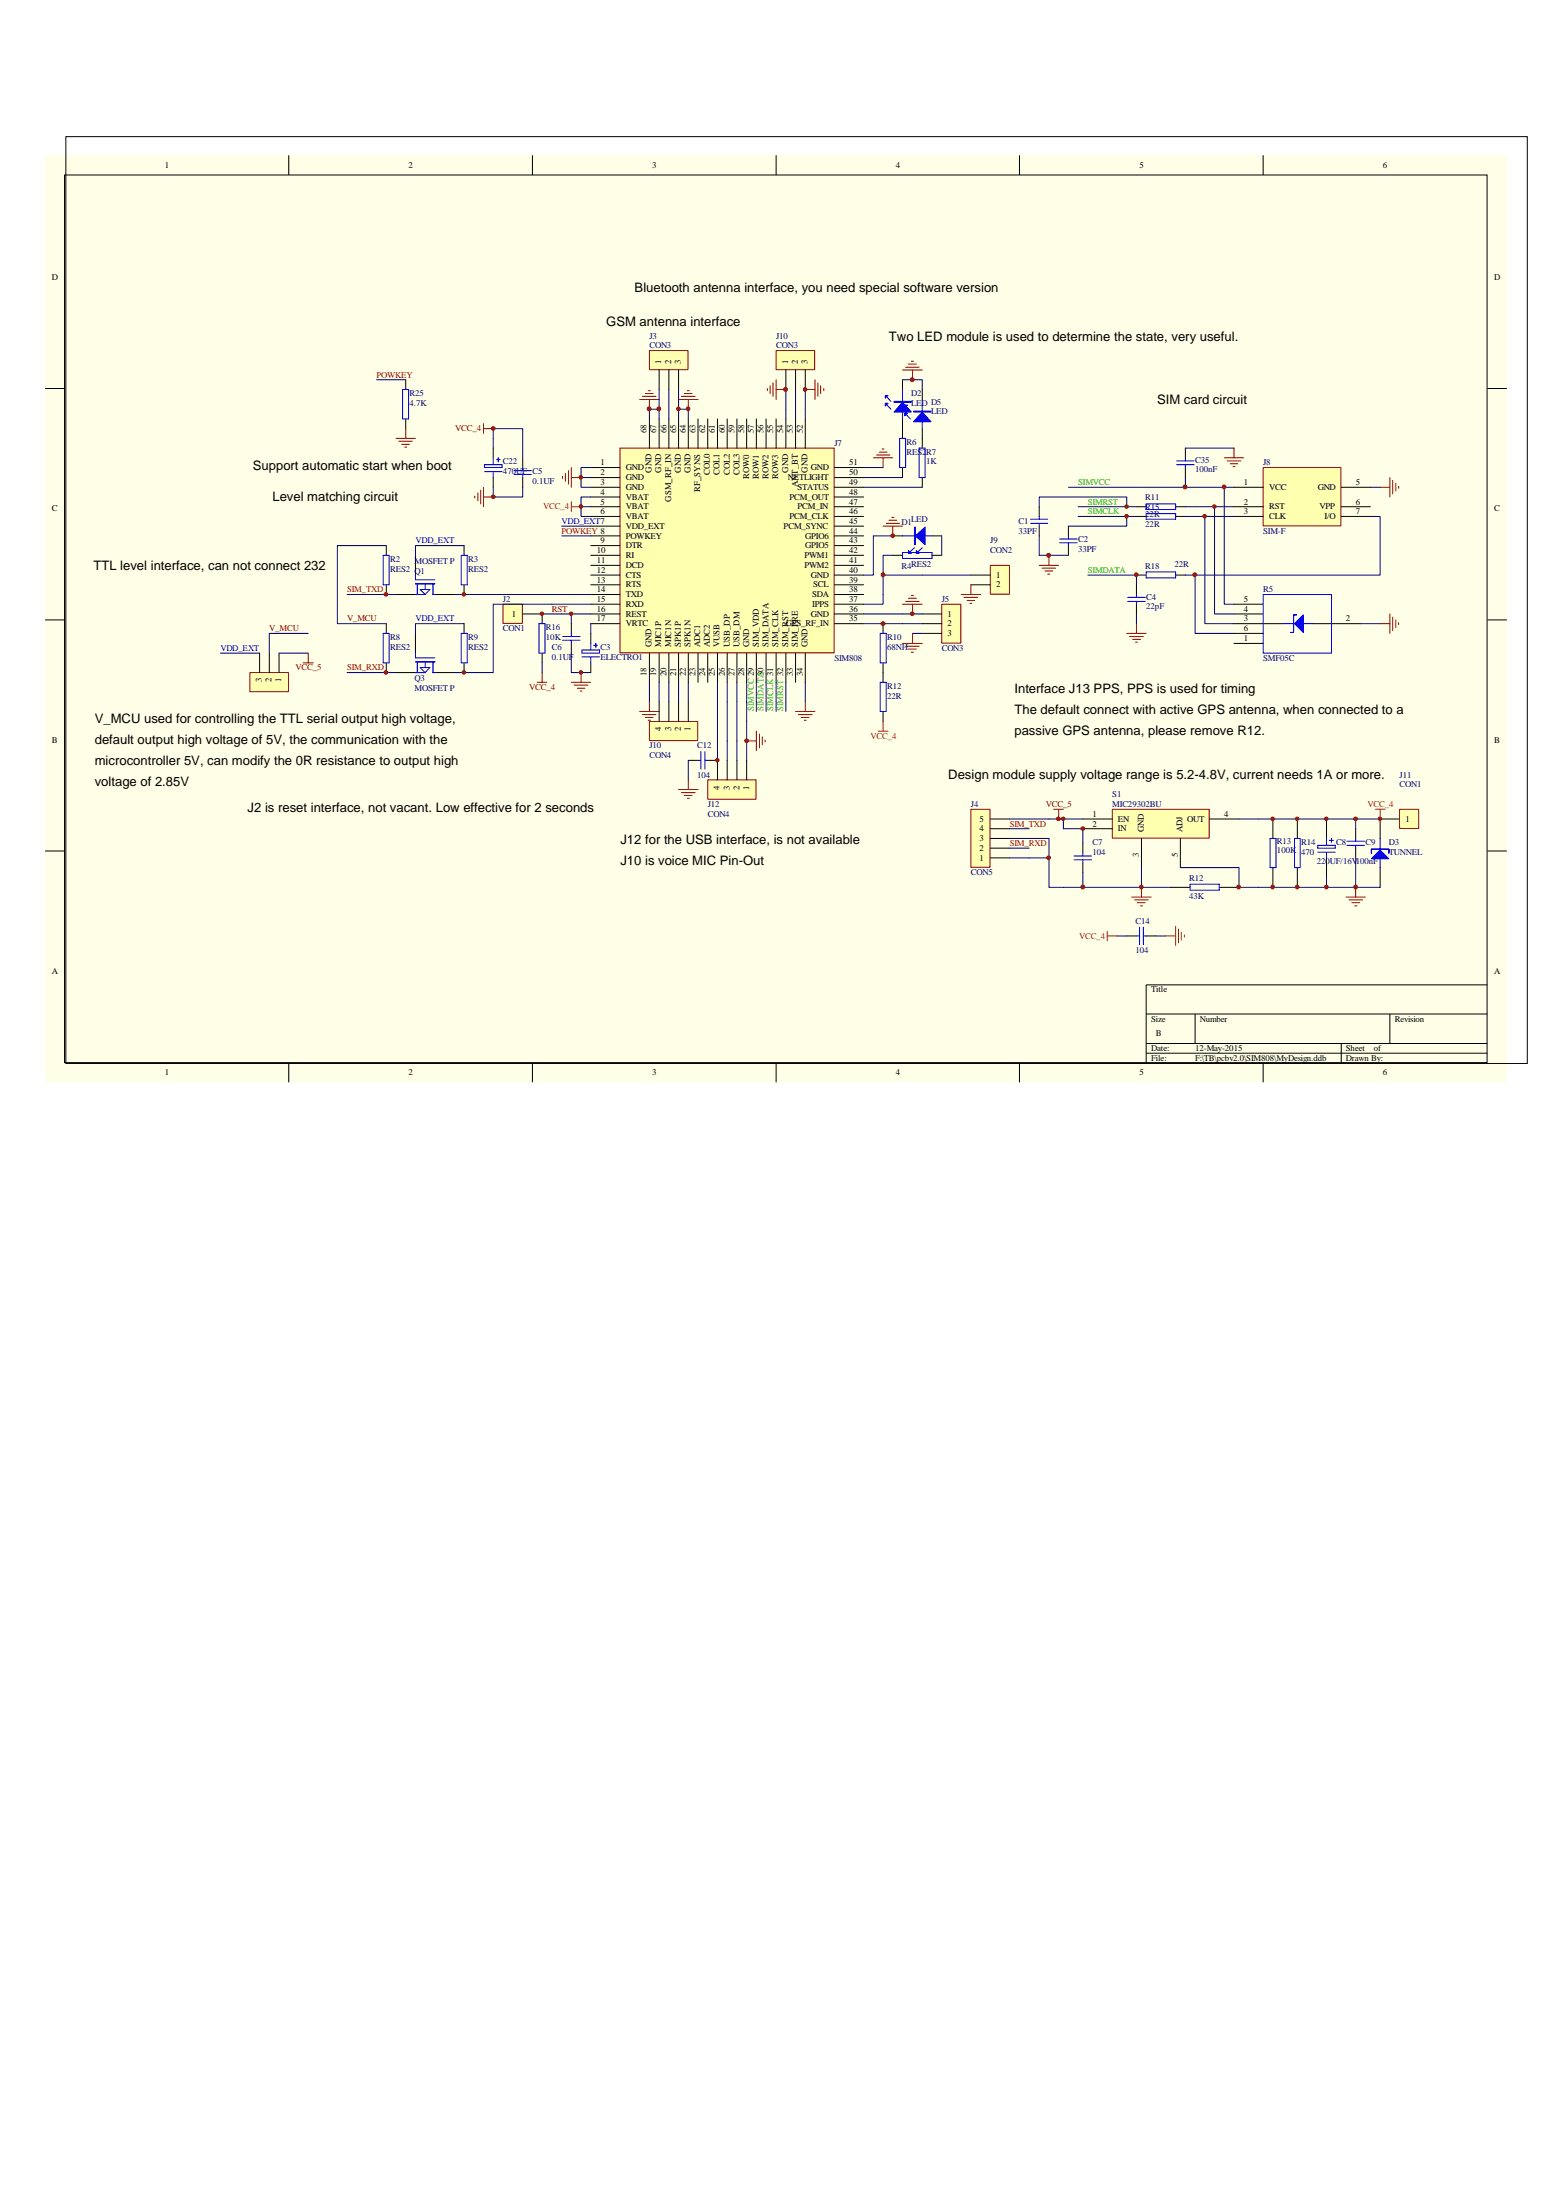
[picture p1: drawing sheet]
<svg xmlns="http://www.w3.org/2000/svg" width="210mm" height="297mm" viewBox="0 0 210 297" stroke-linecap="round" stroke-linejoin="round" font-family="sans-serif">
<path d="M6.1 21h197.3v125.1h-197.3z" fill="#ffffe8"/>
<g fill="none" stroke="#000" stroke-width=".13">
<path d="M8.9 18.4h197.3v125.2h-197.3zM8.7 23.6h192v119.9h-192zM39 21v2.6M71.9 21v2.6M104.8 21v2.6M137.6 21v2.6M170.5 21v2.6M6.1 52.5h2.6M200.8 52.5h2.6M6.1 83.7h2.6M200.8 83.7h2.6M6.1 114.9h2.6"/>
<path d="M200.8 114.9h2.6M154.7 136.9h46.1M161.3 136.9v4M187.6 136.9v4M200.8 133h-46.1v10.5M39 143.5v2.6M71.9 143.5v2.6M104.8 143.5v2.6M137.6 143.5v2.6M154.7 140.9h46.1M154.7 142.2h46.1M170.5 143.5v2.6"/>
<path d="M181 140.9v2.6"/>
</g>
<path d="M83.7 60.5h28.9v27.6h-28.9z" fill="#ffffb0"/>
<g fill="none" stroke="#800000" stroke-width=".13">
<path d="M53.5 59.2h2.6M53.8 59.6h1.9M54.2 60h1.1M54.8 57.9v1.3M65.3 57.2v1.3M65.3 57.9h1.3M121.8 50h2.7M122.2 49.6h1.9M122.6 49.2h1.1M123 48.8h.3M123.2 50v1.3M54.6 60.4h.3"/>
<path d="M64.1 67v.2M64.5 66.6v1M64.9 66.2v1.8M65.3 65.8v2.6M65.3 67.1h1.3M83.7 60.5h28.9v27.6h-28.9zM165.3 61.8h2.6M165.6 62.2h1.9M166.1 62.6h1M166.4 63h.3M166.6 60.5v1.3M186.3 65.8h1.3"/>
<path d="M187.6 64.5v2.6M188 64.9v1.8M188.4 65.2v1.1M188.8 65.7v.2M72.5 92.1h1.3M73.2 90.8v1.3M77.1 92.1h2.6M77.5 92.5h1.9M77.9 92.9h1M78.3 93.3h.3M78.4 90.8v1.3M121.8 86.9h2.7"/>
<path d="M121.8 81.6h2.7M122.2 87.3h1.9M122.2 81.2h1.9M122.6 87.6h1.1M122.6 80.8h1.1M123 88.1h.3M123 80.4h.3M123.2 81.6v1.3M123.2 85.5v1.4M152.1 85.5h2.6M152.5 85.9h1.8M152.9 86.3h1.1"/>
<path d="M153.3 86.7h.2M153.4 84.2v1.3M186.3 84.2h1.3M187.6 82.9v2.6M188 83.3v1.8M188.4 83.7v1.1M188.8 84.1v.2"/>
</g>
<g fill="none" stroke="#000" stroke-width=".13">
<path d="M54.8 51.3v1.3M54.8 56.6v1.3M87.7 56.6v3.9M89 56.6v3.9M90.3 56.6v3.9M91.6 56.6v3.9M92.9 56.6v3.9M94.2 56.6v3.9M95.5 56.6v3.9M96.8 56.6v3.9M98.2 56.6v3.9M99.5 56.6v3.9"/>
<path d="M100.8 56.6v3.9M102.1 56.6v3.9M103.4 56.6v3.9M104.8 56.6v3.9M106.1 56.6v3.9M107.4 56.6v3.9M108.7 56.6v3.9M124.5 52.6v1.3M124.5 57.9v2.6M66.6 60.5v1.3M66.6 64.5v1.3M70.6 61.8v1.3"/>
<path d="M70.6 64.5v1.3M79.7 63.1h4M79.7 64.5h4M79.7 65.8h4M79.7 67.1h4M79.7 68.4h4M79.7 69.7h4M79.7 71h4M79.7 72.4h4M79.7 73.7h4M79.7 75h4M79.7 76.3h4"/>
<path d="M79.7 77.6h4M79.7 79h4M112.6 63.1h4M112.6 64.5h4M112.6 65.8h4M112.6 67.1h4M112.6 68.4h4M112.6 69.7h4M112.6 71h4M112.6 72.4h4M112.6 73.7h4M112.6 75h4"/>
<path d="M112.6 76.3h4M112.6 77.6h4M112.6 79h4M124.5 64.5v1.3M153.4 68.4h1.3M153.4 69.7h1.3M153.4 77.6h1.3M153.4 79v1.3M158.7 68.4h1.3M158.7 69.7h1.3M158.7 77.6h1.3M160 60.5v1.3"/>
<path d="M160 63.1v1.4M73.2 82.9v1.3M73.2 88.2v1.3M77.1 84.2v1.3M77.1 86.9v1.3M79.7 80.3h4M79.7 81.6h4M79.7 82.9h4M79.7 84.2h4M87.7 88.2v3.9M89 88.2v3.9M90.3 88.2v3.9"/>
<path d="M91.6 88.2v3.9M92.9 88.2v3.9M94.2 88.2v3.9M95.5 88.2v3.9M96.8 88.2v3.9M98.2 88.2v3.9M99.5 88.2v3.9M100.8 88.2v3.9M102.1 88.2v3.9M103.4 88.2v3.9M104.8 88.2v3.9M106.1 88.2v3.9"/>
<path d="M107.4 88.2v3.9M108.7 88.2v3.9M112.6 80.3h4M112.6 81.6h4M112.6 82.9h4M112.6 84.2h4M153.4 81.6v1.3M166.6 81.6h3.9M166.6 82.9h3.9M166.6 84.2h6.5M166.6 86.9h3.9M166.6 85.5h3.9"/>
<path d="M177.1 84.2h6.6"/>
</g>
<g fill="none" stroke="#00f" stroke-width=".13">
<path d="M54.3 52.6h.8v4h-.8zM122.4 55l.5 .5M122.4 56l.5 .6M124.5 53.9v4M65.4 62.7h2.4v.4h-2.4zM65.4 63.7h2.4M66.6 61.8v.9M66.6 63.7v.8M67 62.1h.5M67.3 61.8v.6M69.4 64.1h2.3M69.4 63.5h2.3"/>
<path d="M70.6 63.1v.4M70.6 64.1v.4M124.1 60.5h.8v4h-.8zM154.7 68h4v.8h-4zM154.7 69.3h4v.8h-4zM154.7 77.2h4v.8h-4zM158.8 62.7h2.4M158.8 62.2h2.4M160 61.8v.4M160 62.7v.4M72.8 84.2h.8v4h-.8zM75.9 85.9h2.4"/>
<path d="M75.9 86.5h2.4M77.1 85.5v.4M77.1 86.5v.4M152.2 80.7h2.4M152.2 81.2h2.4M153.4 80.3v.4M153.4 81.2v.4M170.5 80.3h9.2v7.9h-9.2zM173.1 84.2h4"/>
</g>
<g fill="#00f" stroke="#00f" stroke-width=".13">
<path d="M124.5 55.6l1.2 1.3h-2.4z" fill-rule="evenodd"/>
<path d="M123.3 55.5h2.4v.1h-2.4z" fill-rule="evenodd"/>
<path d="M122.1 54.7h.4l-.4 .4z" fill-rule="evenodd"/>
<path d="M122.1 55.8h.4l-.4 .3z" fill-rule="evenodd"/>
<path d="M174.6 83h.4h-.4v2.4h-.4h.4z" fill-rule="evenodd"/>
<path d="M175.9 83v2.4l-1.2-1.2z" fill-rule="evenodd"/>
</g>
<g fill="none" stroke="#000080" stroke-width=".13">
<path d="M50.8 51.3h4M66.6 59.2v-1.3h4v3.9M70.6 65.8v1.3h-4M144.2 65.8h22.4M145.5 69.7h6.6M145.5 68.4h6.6M146.8 77.6h6.6v1.4M160 69.7h6.6M160 68.4h6.6M160 64.5v1.3M160 60.5h6.6M185 65.8h1.3"/>
<path d="M73.2 82.9h2.6M73.2 89.5v1.3M74.5 80.3h5.2M74.5 81.6h5.2M121.8 84.2h2.7M153.4 82.9v1.3M183.7 84.2h2.6"/>
</g>
<path d="M170.6 63.2h10.4v7.8h-10.4z" fill="#ffffb0"/>
<path d="M170.5 63.1h10.5v7.9h-10.5z" fill="none" stroke="#800000" stroke-width=".13"/>
<path d="M166.6 65.8h3.9M166.6 68.4h3.9M166.6 69.7h3.9M181 65.8h4M181 68.4h4M181 69.7h4" fill="none" stroke="#000" stroke-width=".13"/>
<path d="M161.3 77.6v7.9h5.3M162.6 69.7v14.5h4M163.9 68.4v14.5h2.7M165.3 65.8v15.8h1.3M185 69.7h1.3v7.9h-26.3" fill="none" stroke="#000080" stroke-width=".13"/>
<path d="M127.2 81.6h2.5v5.2h-2.5z" fill="#ffffb0"/>
<path d="M127.1 81.6h2.6v5.2h-2.6z" fill="none" stroke="#800000" stroke-width=".13"/>
<path d="M124.5 82.9h2.6M124.5 84.2h2.6M124.5 85.5h2.6" fill="none" stroke="#000" stroke-width=".13"/>
<path d="M67.9 81.6h2.6v2.6h-2.6z" fill="#ffffb0"/>
<g fill="none" stroke="#800000" stroke-width=".13">
<path d="M86.3 53.9h2.7M86.7 53.5h1.9M87.1 53.1h1.1M87.5 52.8h.3M87.7 53.9v1.4M91.6 53.9h2.6M92 53.5h1.8M92.4 53.1h1M92.8 52.8h.2M92.9 53.9v1.4M103.6 52.5v.3M104 52.1v1"/>
<path d="M104.3 51.7v1.8M104.8 51.3v2.6M104.8 52.6h1.3M117.9 61.8h2.6M118.3 61.4h1.8M118.7 61.1h1.1M119.1 60.6h.2M119.2 71h2.6M119.2 61.8v1.3M119.6 70.7h1.8M120 70.2h1.1M120.4 69.9h.3"/>
<path d="M120.5 71v1.4M140.3 76.3h2.6M140.7 76.7h1.8M141 77.1h1.1M141.4 77.5h.3M141.6 75v1.3M67.9 81.6h2.6v2.6h-2.6z"/>
</g>
<g fill="none" stroke="#000" stroke-width=".13">
<path d="M121.8 51.3v1.3M121.8 56.6v2.6M52.1 73.7v1.3M52.1 79v1.3M56.1 75v2.6M62.6 73.7v1.3M62.6 79v1.3M120.5 75h1.3M120.5 72.4h1.3M121.8 63.1v1.4M125.8 75h1.3M125.8 72.4h1.3"/>
<path d="M140.3 68.4v1.3M140.3 71v1.4M144.2 71v1.4M144.2 73.7v1.3M52.1 84.2v1.3M52.1 89.5v1.3M53.5 80.3h2.6M53.5 90.8h2.6M56.1 85.5v2.7M58.7 80.3h2.6M58.7 90.8h2.6M62.6 84.2v1.3"/>
<path d="M62.6 89.5v1.3M70.6 82.9h2.6M92.9 102.7h1.3M95.5 102.7h1.3M152.1 126.4h1.3M154.7 126.4h1.3"/>
</g>
<path d="M185.7 109.3h1.3M186.3 109.3v1.3M149.5 126.4h1.3M149.5 125.7v1.3M157.3 126.4h1.4M158.7 125.1v2.6M159.1 125.4v1.9M159.5 125.9v1M159.9 126.2v.3" fill="none" stroke="#f00" stroke-width=".13"/>
<g fill="none" stroke="#00f" stroke-width=".13">
<path d="M119.8 53.6l.5 .6M119.8 54.7l.5 .6M121.4 59.2h.8v3.9h-.8zM121.8 52.6v4M51.7 75h.8v4h-.8zM56.1 78.8h2.6M56.1 77.6v.7h2.6M56.3 78.8v1.5M56.7 79.6h1.3l-.6 .7zM57.4 78.8v.8M58.5 78.8v1.5h.2M62.3 75h.8v4h-.8z"/>
<path d="M121.8 74.6h4v.8h-4zM121.8 72.4h4M123.4 74l-.5 .5M124.5 74l-.6 .5M139.1 70.7h2.3M139.1 70.1h2.3M140.3 69.7v.4M140.3 70.7v.3M143 73.3h2.4M143 72.8h2.4M144.2 72.4v.4M144.2 73.3v.4"/>
<path d="M51.7 85.5h.8v4h-.8zM56.1 80.3h1.3M56.1 88.2v.6h2.6M56.1 89.4h2.6M56.1 90.8h1.3M56.3 89.4v1.4M56.7 90.1h1.3l-.6 .7zM57.4 89.4v.7M58.5 89.4v1.4h.2M62.3 85.5h.8v4h-.8zM94.2 102.7h.4M94.6 101.5v2.3"/>
<path d="M95.2 102.7h.3M95.2 101.5v2.3M153.4 126.4h.4M153.8 125.2v2.4M154.3 126.4h.4M154.3 125.2v2.4"/>
</g>
<g fill="none" stroke="#000080" stroke-width=".13">
<path d="M87.7 56.6v-1.3h1.3v1.3M91.6 56.6v-1.3h1.3v1.3M108.7 55.3v1.3M121.8 51.3h2.7v1.3M62.6 73.7h-6.5v1.3M116.6 64.5h5.2M116.6 65.8h7.9M116.6 63.1h2.6M117.9 72.4v5.2h-1.3M119.2 77.6v4h-2.6M127.1 72.4v2.6M140.3 68.4v-1.3h11.8v1.3"/>
<path d="M152.1 69.7v1.3h-7.9M46.9 90.8h6.6M46.9 80.3h6.6M61.3 80.3h13.2M62.6 84.2h-6.5v1.3M74.5 81.6h-7.9v9.2h-5.3M75.8 82.9h1.3M116.6 82.9h7.9M116.6 84.2h5.2M150.8 126.4h1.3M156 126.4h1.3"/>
</g>
<g fill="#00f" stroke="#00f" stroke-width=".13">
<path d="M121.8 54.3l1.2 1.3h-2.3z" fill-rule="evenodd"/>
<path d="M120.7 54.2h2.3v.1h-2.3z" fill-rule="evenodd"/>
<path d="M119.5 53.4h.4l-.4 .4z" fill-rule="evenodd"/>
<path d="M119.5 54.4h.4l-.4 .4z" fill-rule="evenodd"/>
<path d="M123.6 72.4l1.3-1.2v2.3z" fill-rule="evenodd"/>
<path d="M123.4 71.2h.2v2.3h-.2z" fill-rule="evenodd"/>
<path d="M122.6 74.3l.4 .4h-.4z" fill-rule="evenodd"/>
<path d="M123.7 74.3l.4 .4h-.4z" fill-rule="evenodd"/>
</g>
<path d="M87.7 47.4h5.2v2.5h-5.2z" fill="#ffffb0"/>
<g fill="none" stroke="#800000" stroke-width=".13">
<path d="M87.7 47.3h5.2v2.6h-5.2zM75.9 64.3v.3M76.3 63.9v1.1M76.7 63.5v1.9M77.1 63.1v2.7M77.1 64.5h1.3M86.3 96.1h2.7M86.7 96.5h1.9M87.1 96.9h1.1M87.5 97.2h.3M87.7 94.7v1.4M107.4 96.1h2.6"/>
<path d="M107.8 96.5h1.8M108.2 96.9h1M108.6 97.2h.2M108.7 94.7v1.4"/>
</g>
<path d="M89 50v2.6M90.3 50v2.6M91.6 50v2.6" fill="none" stroke="#000" stroke-width=".13"/>
<g fill="none" stroke="#000080" stroke-width=".13">
<path d="M89 52.6v2.7M90.3 52.6v4M91.6 52.6v2.7M52.1 73.7h-6.6v10.5h6.6M75.8 72.4h3.9M75.8 71h3.9M78.4 64.5h1.3M78.4 68.4h1.3M79.7 63.1h-1.3v2.7h1.3M79.7 67.1h-1.3v2.6h1.3M87.7 92.1v2.6M89 92.1v2.6"/>
<path d="M90.3 92.1v2.6M91.6 92.1v2.6M92.9 92.1v2.6M96.8 92.1v2.6M98.2 92.1v2.6M99.5 92.1v2.6M100.8 92.1v2.6M102.1 92.1v2.6M103.4 92.1v2.6M104.8 92.1v2.6M106.1 92.1v2.6M108.7 92.1v2.6"/>
</g>
<path d="M77.1 67.7v1.4M77.1 68.4h1.3" fill="none" stroke="#f00" stroke-width=".13"/>
<path d="M95.6 105.3h6.5v2.6h-6.5z" fill="#ffffb0"/>
<path d="M95.5 105.3h6.6v2.6h-6.6z" fill="none" stroke="#800000" stroke-width=".13"/>
<path d="M96.8 102.7v2.6M98.2 102.7v2.6M99.5 102.7v2.6M100.8 102.7v2.6" fill="none" stroke="#000" stroke-width=".13"/>
<path d="M87.7 97.5h6.5v2.5h-6.5z" fill="#ffffb0"/>
<path d="M108.7 52.6h1.3M110 51.3v2.6M110.4 51.7v1.8M110.8 52.1v1M111.2 52.5v.3M87.7 97.4h6.5v2.6h-6.5z" fill="none" stroke="#800000" stroke-width=".13"/>
<path d="M79.7 85.5v1.4M79.7 89.5v1.3M89 94.7v2.7M90.3 94.7v2.7M91.6 94.7v2.7M92.9 94.7v2.7" fill="none" stroke="#000" stroke-width=".13"/>
<g fill="none" stroke="#000080" stroke-width=".13">
<path d="M66.6 59.2v1.3M106.1 55.3v1.3M66.6 65.8v1.3M117.9 72.4h2.6M120.5 75h-1.3v2.6h5.3M140.3 72.4v2.6h3.9M152.1 68.4h1.3M152.1 69.7h1.3M77.1 88.2v2.6h2.6M79.7 82.9h-2.6v1.3M79.7 84.2v1.3M102.1 94.7v1.4"/>
<path d="M103.4 94.7v1.4M104.8 94.7v1.4M106.1 94.7v1.4"/>
</g>
<g fill="#800000" stroke="#800000" stroke-width=".13">
<path d="M92.7 55h.2l.2 .1-.1 .3-.1 .1-.2-.1z" fill-rule="evenodd"/>
<path d="M91.4 55h.2l.2 .1-.1 .3-.1 .1-.2-.1z" fill-rule="evenodd"/>
<path d="M78.2 64.2h.2l.2 .1v.3l-.2 .1-.2-.1z" fill-rule="evenodd"/>
<path d="M78.2 68.2h.4v.2v.1l-.2 .1-.2-.1z" fill-rule="evenodd"/>
<path d="M151.9 69.5h.3l.1 .2-.1 .2h-.1h-.2z" fill-rule="evenodd"/>
<path d="M163.8 68.2h.3l.1 .2-.1 .1-.2 .1-.1-.1z" fill-rule="evenodd"/>
<path d="M165.1 65.6l.1-.1 .2 .1v.3l-.2 .1-.1-.1z" fill-rule="evenodd"/>
<path d="M162.4 69.5h.4v.2v.2h-.2h-.2z" fill-rule="evenodd"/>
<path d="M76.9 82.7h.4v.2v.1l-.2 .1-.2-.1z" fill-rule="evenodd"/>
<path d="M78.2 90.6h.4v.2v.1l-.2 .1-.2-.1z" fill-rule="evenodd"/>
<path d="M73 82.7h.3l.1 .2-.1 .1-.2 .1-.1-.1z" fill-rule="evenodd"/>
<path d="M62.4 90.6h.4l.1 .2-.1 .1-.2 .1-.2-.1z" fill-rule="evenodd"/>
<path d="M62.4 80.1h.4l.1 .1-.1 .2-.2 .1-.2-.1z" fill-rule="evenodd"/>
<path d="M151.9 68.2h.3l.1 .2-.1 .1-.1 .1-.2-.1z" fill-rule="evenodd"/>
<path d="M153.2 77.4l.2-.1 .2 .2-.1 .3-.1 .1-.2-.1z" fill-rule="evenodd"/>
<circle cx="123.1" cy="51.3" r=".26"/>
<circle cx="119.2" cy="77.6" r=".26"/>
<circle cx="88.9" cy="55.2" r=".26"/>
<circle cx="87.6" cy="55.2" r=".26"/>
<circle cx="160" cy="65.8" r=".26"/>
<circle cx="161.3" cy="77.6" r=".26"/>
<circle cx="141.6" cy="75" r=".26"/>
<circle cx="66.6" cy="57.8" r=".25"/>
<circle cx="52.1" cy="90.8" r=".25"/>
<circle cx="52.1" cy="80.2" r=".25"/>
<circle cx="66.6" cy="67.1" r=".25"/>
<circle cx="120.5" cy="72.3" r=".25"/>
</g>
<path d="M78.6 87.8h2.3v.4h-2.3zM78.6 88.7h2.3M79.7 86.9v.9M79.7 88.7v.8M80.1 87.1h.6M80.4 86.9v.5" fill="none" stroke="#00f" stroke-width=".13"/>
<path d="M104.8 47.4h5.2v2.5h-5.2z" fill="#ffffb0"/>
<path d="M104.8 47.3h5.2v2.6h-5.2zM102.1 98.7v2.7M102.5 99.1v1.9M102.9 99.5v1M103.3 99.9v.3M100.8 100h1.3" fill="none" stroke="#800000" stroke-width=".13"/>
<path d="M106.1 50v2.6M107.4 50v2.6M108.7 50v2.6M119.2 84.2v1.3M119.2 89.5v1.3" fill="none" stroke="#000" stroke-width=".13"/>
<path d="M106.1 52.6v2.7M107.4 52.6v4M108.7 52.6v2.7M123.2 85.5h1.3" fill="none" stroke="#000080" stroke-width=".13"/>
<path d="M118.8 85.5h.8v4h-.8z" fill="none" stroke="#00f" stroke-width=".13"/>
<path d="M118.6 98.7h1.3M119.2 97.4v1.3" fill="none" stroke="#f00" stroke-width=".13"/>
<circle cx="123.1" cy="82.9" r=".25" fill="#800000" stroke="#800000" stroke-width=".13"/>
<path d="M133.7 76.4h2.6v3.8h-2.6z" fill="#ffffb0"/>
<g fill="none" stroke="#800000" stroke-width=".13">
<path d="M131.1 79v1.3M133.7 76.3h2.6v3.9h-2.6zM129.7 80.3h2.7M130.1 80.7h1.9M130.5 81.1h1.1M130.9 81.5h.3M91.6 106.6h2.6M92 107h1.8M92.4 107.4h1M92.8 107.8h.2M92.9 105.3v1.3M154.1 119.8v1.3"/>
<path d="M183 119.8v1.3M152.8 121.1h2.6M153.2 121.5h1.8M153.5 121.9h1.1M154 122.3h.2M181.7 121.1h2.6M182.1 121.5h1.8M182.5 121.9h1M182.9 122.3h.3"/>
</g>
<path d="M131.1 77.6h2.6M131.1 79h2.6M158 119.8h2.6M164.6 119.8h2.6M171.8 110.6v2.6M171.8 117.1v2.7M175.1 110.6v2.6M175.1 117.1v2.7M179.1 110.6v2.6M179.1 115.8v2.7M183 111.9v1.3M183 114.5v1.3" fill="none" stroke="#000" stroke-width=".13"/>
<path d="M124.5 77.6h6.6M96.8 94.7v8M100.8 94.7v8M92.9 102.7v2.6M98.2 100v2.7M99.5 100v2.7" fill="none" stroke="#000080" stroke-width=".13"/>
<g fill="#800000" stroke="#800000" stroke-width=".13">
<path d="M96.7 102.5h.3l.1 .1-.1 .2-.2 .1-.1-.1z" fill-rule="evenodd"/>
<circle cx="100.8" cy="100" r=".25"/>
</g>
<g fill="none" stroke="#00f" stroke-width=".13">
<path d="M160.6 119.4h4v.8h-4zM171.4 113.2h.8v3.9h-.8zM174.7 113.2h.8v3.9h-.8zM177.9 114.1h2.3v.4h-2.3zM177.9 115.1h2.3M179.1 113.2v.9M179.1 115.1v.7M179.4 113.5h.6M179.7 113.2v.5M181.8 114.1h2.4M181.8 113.6h2.4M183 113.2v.4"/>
<path d="M183 114.1v.4"/>
</g>
<path d="M150.2 109.3h13v3.9h-13z" fill="#ffffb0"/>
<path d="M150.1 109.3h13.1v3.9h-13.1z" fill="none" stroke="#800000" stroke-width=".13"/>
<path d="M146.2 110.6h3.9M146.2 111.9h3.9M146.2 113.9v1.3M146.2 116.5v1.3M154.1 113.2v3.9M159.3 113.2v3.9M163.3 110.6h3.9M186.3 110.6v2.6M186.3 117.1v2.7" fill="none" stroke="#000" stroke-width=".13"/>
<path d="M141.6 113.2v6.6h16.4M141.6 110.6h4.6M143.5 110.6v1.3h2.7v2M146.2 117.8v2M154.1 117.1v2.7M159.3 117.1h7.9v2.7h19.1M167.2 110.6h19.1M179.1 118.5v1.3M183 110.6v1.3M183 115.8v4" fill="none" stroke="#000080" stroke-width=".13"/>
<path d="M145 116.1h2.4M145 115.6h2.4M146.2 115.2v.4M146.2 116.1v.4M186.3 113.2v3.9" fill="none" stroke="#00f" stroke-width=".13"/>
<g fill="#00f" stroke="#00f" stroke-width=".13">
<path d="M185.1 114.6h2.4v.6v-.6h-2.4v.6z" fill-rule="evenodd"/>
<path d="M185.1 116l1.2-1.2 1.2 1.2z" fill-rule="evenodd"/>
</g>
<path d="M33.8 90.9h5.1v2.5h-5.1z" fill="#ffffb0"/>
<path d="M33.7 90.8h5.2v2.6h-5.2zM40.9 89.5h1.4M41.6 88.2v1.3M142.2 109.3h1.3M142.9 109.3v1.3" fill="none" stroke="#800000" stroke-width=".13"/>
<path d="M35 88.2v2.6M36.4 88.2v2.6M37.7 88.2v2.6" fill="none" stroke="#000" stroke-width=".13"/>
<path d="M29.7 88.2h5.3M37.7 88.2h3.9M41.6 85.5h-5.2v2.7" fill="none" stroke="#000080" stroke-width=".13"/>
<path d="M131.1 109.3h2.5v7.8h-2.5z" fill="#ffffb0"/>
<path d="M131.1 109.3h2.5v7.8h-2.5z" fill="none" stroke="#800000" stroke-width=".13"/>
<path d="M119.2 90.8v1.3M119.2 96.1v1.3M133.7 115.8h2.6M133.7 114.5h2.6M133.7 113.2h2.6M133.7 111.9h2.6M133.7 110.6h2.6" fill="none" stroke="#000" stroke-width=".13"/>
<path d="M98.2 94.7v5.3M99.5 94.7v5.3M136.3 110.6h5.3M136.3 111.9h2.6M136.3 113.2h5.3M136.3 114.5h2.6M136.3 115.8h5.3" fill="none" stroke="#000080" stroke-width=".13"/>
<path d="M118.8 92.1h.8v4h-.8z" fill="none" stroke="#00f" stroke-width=".13"/>
<g fill="#800000" stroke="#800000" stroke-width=".13">
<path d="M171.6 119.6l.2-.1 .2 .1v.3l-.2 .1-.2-.1z" fill-rule="evenodd"/>
<path d="M171.6 110.4h.4v.1v.2l-.2 .1-.2-.1z" fill-rule="evenodd"/>
<path d="M174.9 119.6l.2-.1 .2 .1v.3l-.2 .1-.2-.1z" fill-rule="evenodd"/>
<path d="M174.9 110.4h.4v.1v.2l-.2 .1-.2-.1z" fill-rule="evenodd"/>
<path d="M178.9 110.4h.3l.1 .1-.1 .2-.2 .1-.1-.1z" fill-rule="evenodd"/>
<path d="M153.9 119.6l.1-.1 .3 .1-.1 .3-.2 .1-.1-.1z" fill-rule="evenodd"/>
<path d="M178.9 119.6l.1-.1 .2 .1v.3l-.2 .1-.1-.1z" fill-rule="evenodd"/>
<path d="M143.3 110.4h.4l.1 .1-.1 .2-.2 .1-.2-.1z" fill-rule="evenodd"/>
<circle cx="119.2" cy="84.2" r=".26"/>
<circle cx="167.2" cy="119.8" r=".26"/>
<circle cx="183" cy="119.8" r=".26"/>
<circle cx="146.2" cy="111.9" r=".25"/>
<circle cx="183" cy="110.5" r=".25"/>
<circle cx="146.2" cy="119.8" r=".26"/>
<circle cx="142.9" cy="110.5" r=".25"/>
<circle cx="141.6" cy="115.8" r=".25"/>
</g>
<path d="M189 109.3h2.5v2.6h-2.5z" fill="#ffffb0"/>
<path d="M188.9 109.3h2.6v2.6h-2.6z" fill="none" stroke="#800000" stroke-width=".13"/>
<path d="M186.3 110.6h2.6" fill="none" stroke="#000" stroke-width=".13"/>
<g fill="#800000" stroke="#800000" stroke-width=".13">
<path d="M186.1 110.4h.3l.1 .1-.1 .2-.1 .1-.2-.1z" fill-rule="evenodd"/>
<path d="M108.5 52.4l.2-.1 .2 .1-.1 .4h-.1h-.2z" fill-rule="evenodd"/>
<circle cx="106" cy="52.6" r=".26"/>
</g>
<g font-size="1.8">
<text x="85.7" y="39.4">Bluetooth antenna interface, you need special software version</text>
<text x="81.8" y="44.1">GSM antenna interface</text>
<text x="120" y="46.1">Two LED module is used to determine the state, very useful.</text>
<text x="156.2" y="54.6">SIM card circuit</text>
<text x="34.1" y="63.4">Support automatic start when boot</text>
<text x="36.8" y="67.6">Level matching circuit</text>
<text x="12.6" y="77">TTL level interface, can not connect 232</text>
<text x="136.9" y="93.6">Interface J13 PPS, PPS is used for timing</text>
<text x="12.8" y="97.6">V_MCU used for controlling the TTL serial output high voltage,</text>
<text x="12.8" y="100.5">default output high voltage of 5V, the communication with the</text>
<text x="136.9" y="96.5">The default connect with active GPS antenna, when connected to a</text>
<text x="136.9" y="99.3">passive GPS antenna, please remove R12.</text>
<text x="12.8" y="103.3">microcontroller 5V, can modify the 0R resistance to output high</text>
<text x="12.8" y="106.1">voltage of 2.85V</text>
<text x="128" y="105.1">Design module supply voltage range is 5.2-4.8V, current needs 1A or more.</text>
<text x="33.4" y="109.6">J2 is reset interface, not vacant. Low effective for 2 seconds</text>
<text x="83.7" y="114">J12 for the USB interface, is not available</text>
<text x="83.7" y="116.8">J10 is voice MIC Pin-Out</text>
</g>
<g font-size="1.2">
<text x="22.3" y="22.7">1</text>
<text x="55.1" y="22.7">2</text>
<text x="88" y="22.7">3</text>
<text x="120.9" y="22.7">4</text>
<text x="153.8" y="22.7">5</text>
<text x="186.7" y="22.7">6</text>
<text x="7" y="37.8">D</text>
<text x="201.7" y="37.8">D</text>
<text x="89.3" y="49.2" transform="rotate(-90 89.3 49.2)">1</text>
<text x="90.6" y="49.2" transform="rotate(-90 90.6 49.2)">2</text>
<text x="91.9" y="49.2" transform="rotate(-90 91.9 49.2)">3</text>
<text x="106.4" y="49.2" transform="rotate(-90 106.4 49.2)">1</text>
<text x="107.7" y="49.2" transform="rotate(-90 107.7 49.2)">2</text>
<text x="109" y="49.2" transform="rotate(-90 109 49.2)">3</text>
<text x="87.3" y="58.5" transform="rotate(-90 87.3 58.5)">68</text>
<text x="88.6" y="58.5" transform="rotate(-90 88.6 58.5)">67</text>
<text x="89.9" y="58.5" transform="rotate(-90 89.9 58.5)">66</text>
<text x="91.3" y="58.5" transform="rotate(-90 91.3 58.5)">65</text>
<text x="92.6" y="58.5" transform="rotate(-90 92.6 58.5)">64</text>
<text x="93.9" y="58.5" transform="rotate(-90 93.9 58.5)">63</text>
<text x="95.2" y="58.5" transform="rotate(-90 95.2 58.5)">62</text>
<text x="96.5" y="58.5" transform="rotate(-90 96.5 58.5)">61</text>
<text x="97.8" y="58.5" transform="rotate(-90 97.8 58.5)">60</text>
<text x="99.1" y="58.5" transform="rotate(-90 99.1 58.5)">59</text>
<text x="100.4" y="58.5" transform="rotate(-90 100.4 58.5)">58</text>
<text x="101.8" y="58.5" transform="rotate(-90 101.8 58.5)">57</text>
<text x="103.1" y="58.5" transform="rotate(-90 103.1 58.5)">56</text>
<text x="104.4" y="58.5" transform="rotate(-90 104.4 58.5)">55</text>
<text x="105.7" y="58.5" transform="rotate(-90 105.7 58.5)">54</text>
<text x="107" y="58.5" transform="rotate(-90 107 58.5)">53</text>
<text x="108.4" y="58.5" transform="rotate(-90 108.4 58.5)">52</text>
<text x="81.1" y="62.8">1</text>
<text x="81.1" y="64.1">2</text>
<text x="81.1" y="65.5">3</text>
<text x="84.5" y="63.5">GND</text>
<text x="84.5" y="64.8">GND</text>
<text x="88" y="63.8" transform="rotate(-90 88 63.8)">GND</text>
<text x="89.3" y="63.8" transform="rotate(-90 89.3 63.8)">GND</text>
<text x="91.9" y="63.8" transform="rotate(-90 91.9 63.8)">GND</text>
<text x="93.2" y="63.8" transform="rotate(-90 93.2 63.8)">GND</text>
<text x="95.8" y="64.2" transform="rotate(-90 95.8 64.2)">COL0</text>
<text x="97.1" y="64.2" transform="rotate(-90 97.1 64.2)">COL1</text>
<text x="98.5" y="64.2" transform="rotate(-90 98.5 64.2)">COL2</text>
<text x="99.8" y="64.2" transform="rotate(-90 99.8 64.2)">COL3</text>
<text x="101.1" y="64.7" transform="rotate(-90 101.1 64.7)">ROW0</text>
<text x="102.4" y="64.7" transform="rotate(-90 102.4 64.7)">ROW1</text>
<text x="103.7" y="64.7" transform="rotate(-90 103.7 64.7)">ROW2</text>
<text x="105.1" y="64.7" transform="rotate(-90 105.1 64.7)">ROW3</text>
<text x="106.3" y="64.8">NETLIGHT</text>
<text x="106.4" y="63.8" transform="rotate(-90 106.4 63.8)">GND</text>
<text x="107.7" y="65.8" transform="rotate(-90 107.7 65.8)">ANT_BT</text>
<text x="109" y="63.8" transform="rotate(-90 109 63.8)">GND</text>
<text x="109.5" y="63.5">GND</text>
<text x="114.6" y="64.1">50</text>
<text x="114.6" y="65.5">49</text>
<text x="114.6" y="62.8">51</text>
<text x="167.9" y="65.5">1</text>
<text x="183" y="65.5">5</text>
<text x="7" y="69.1">C</text>
<text x="81.1" y="66.8">4</text>
<text x="81.1" y="68.1">5</text>
<text x="81.1" y="69.4">6</text>
<text x="84.5" y="66.1">GND</text>
<text x="84.5" y="67.4">VBAT</text>
<text x="84.5" y="68.8">VBAT</text>
<text x="84.5" y="70.1">VBAT</text>
<text x="84.5" y="71.4">VDD_EXT</text>
<text x="90.6" y="67.7" transform="rotate(-90 90.6 67.7)">GSM_RF_IN</text>
<text x="94.5" y="66.4" transform="rotate(-90 94.5 66.4)">RF_SYNS</text>
<text x="105.8" y="71.4">PCM_SYNC</text>
<text x="106.6" y="70.1">PCM_CLK</text>
<text x="106.6" y="67.4">PCM_OUT</text>
<text x="107.6" y="68.8">PCM_IN</text>
<text x="107.6" y="66.1">STATUS</text>
<text x="114.6" y="70.7">45</text>
<text x="114.6" y="69.4">46</text>
<text x="114.6" y="68.1">47</text>
<text x="114.6" y="66.8">48</text>
<text x="167.9" y="68.1">2</text>
<text x="167.9" y="69.4">3</text>
<text x="171.3" y="66.1">VCC</text>
<text x="171.3" y="68.8">RST</text>
<text x="171.3" y="70.1">CLK</text>
<text x="177.9" y="66.1">GND</text>
<text x="178.1" y="68.8">VPP</text>
<text x="178.8" y="70.1">I/O</text>
<text x="183" y="69.4">7</text>
<text x="183" y="68.1">6</text>
<text x="201.7" y="69.1">C</text>
<text x="80.5" y="74.7">10</text>
<text x="80.5" y="76">11</text>
<text x="80.5" y="77.3">12</text>
<text x="81.1" y="73.4">9</text>
<text x="84.5" y="72.7">POWKEY</text>
<text x="84.5" y="74">DTR</text>
<text x="84.5" y="75.4">RI</text>
<text x="84.5" y="76.7">DCD</text>
<text x="84.5" y="78">CTS</text>
<text x="108.6" y="76.7">PWM2</text>
<text x="108.6" y="75.4">PWM1</text>
<text x="108.7" y="74">GPIO5</text>
<text x="108.7" y="72.7">GPIO6</text>
<text x="109.5" y="78">GND</text>
<text x="114.6" y="76">41</text>
<text x="114.6" y="74.7">42</text>
<text x="114.6" y="73.4">43</text>
<text x="114.6" y="72.1">44</text>
<text x="114.6" y="77.3">40</text>
<text x="134.5" y="78">1</text>
<text x="69.1" y="83.3">1</text>
<text x="80.5" y="82.6">16</text>
<text x="80.5" y="80">14</text>
<text x="80.5" y="83.9">17</text>
<text x="80.5" y="78.7">13</text>
<text x="80.5" y="81.3">15</text>
<text x="84.5" y="79.3">RTS</text>
<text x="84.5" y="80.6">TXD</text>
<text x="84.5" y="82">RXD</text>
<text x="84.5" y="83.3">REST</text>
<text x="109.5" y="83.3">GND</text>
<text x="109.6" y="82">IPPS</text>
<text x="109.6" y="80.6">SDA</text>
<text x="109.8" y="79.3">SCL</text>
<text x="114.6" y="83.9">35</text>
<text x="114.6" y="80">38</text>
<text x="114.6" y="81.3">37</text>
<text x="114.6" y="78.7">39</text>
<text x="114.6" y="82.6">36</text>
<text x="127.9" y="83.3">1</text>
<text x="134.5" y="79.3">2</text>
<text x="167.9" y="83.9">3</text>
<text x="167.9" y="82.6">4</text>
<text x="167.9" y="81.3">5</text>
<text x="181.7" y="83.9">2</text>
<text x="84.5" y="84.6">VRTC</text>
<text x="88" y="87.4" transform="rotate(-90 88 87.4)">GND</text>
<text x="89.3" y="87.4" transform="rotate(-90 89.3 87.4)">MIC1P</text>
<text x="90.6" y="87.4" transform="rotate(-90 90.6 87.4)">MIC1N</text>
<text x="91.9" y="87.4" transform="rotate(-90 91.9 87.4)">SPK1P</text>
<text x="93.2" y="87.4" transform="rotate(-90 93.2 87.4)">SPK1N</text>
<text x="94.5" y="87.4" transform="rotate(-90 94.5 87.4)">ADC1</text>
<text x="95.8" y="87.4" transform="rotate(-90 95.8 87.4)">ADC2</text>
<text x="97.1" y="87.4" transform="rotate(-90 97.1 87.4)">VUSB</text>
<text x="98.5" y="87.4" transform="rotate(-90 98.5 87.4)">USB_DP</text>
<text x="99.8" y="87.4" transform="rotate(-90 99.8 87.4)">USB_DM</text>
<text x="101.1" y="87.4" transform="rotate(-90 101.1 87.4)">GND</text>
<text x="102.4" y="87.4" transform="rotate(-90 102.4 87.4)">SIM_VDD</text>
<text x="103.7" y="87.4" transform="rotate(-90 103.7 87.4)">SIM_DATA</text>
<text x="105.1" y="87.4" transform="rotate(-90 105.1 87.4)">SIM_CLK</text>
<text x="106.1" y="84.6">GPS_RF_IN</text>
<text x="106.4" y="87.4" transform="rotate(-90 106.4 87.4)">SIM_RST</text>
<text x="107.7" y="87.4" transform="rotate(-90 107.7 87.4)">SIM_PRE</text>
<text x="109" y="87.4" transform="rotate(-90 109 87.4)">GND</text>
<text x="127.9" y="84.6">2</text>
<text x="127.9" y="85.9">3</text>
<text x="167.9" y="86.5">1</text>
<text x="167.9" y="85.2">6</text>
<text x="35.3" y="92.1" transform="rotate(-90 35.3 92.1)">3</text>
<text x="36.7" y="92.1" transform="rotate(-90 36.7 92.1)">2</text>
<text x="38" y="92.1" transform="rotate(-90 38 92.1)">1</text>
<text x="87.3" y="91.3" transform="rotate(-90 87.3 91.3)">18</text>
<text x="88.6" y="91.3" transform="rotate(-90 88.6 91.3)">19</text>
<text x="89.9" y="91.3" transform="rotate(-90 89.9 91.3)">20</text>
<text x="91.3" y="91.3" transform="rotate(-90 91.3 91.3)">21</text>
<text x="92.6" y="91.3" transform="rotate(-90 92.6 91.3)">22</text>
<text x="93.9" y="91.3" transform="rotate(-90 93.9 91.3)">23</text>
<text x="95.2" y="91.3" transform="rotate(-90 95.2 91.3)">24</text>
<text x="96.5" y="91.3" transform="rotate(-90 96.5 91.3)">25</text>
<text x="97.8" y="91.3" transform="rotate(-90 97.8 91.3)">26</text>
<text x="99.1" y="91.3" transform="rotate(-90 99.1 91.3)">27</text>
<text x="100.4" y="91.3" transform="rotate(-90 100.4 91.3)">28</text>
<text x="103.1" y="91.3" transform="rotate(-90 103.1 91.3)">30</text>
<text x="107" y="91.3" transform="rotate(-90 107 91.3)">33</text>
<text x="108.4" y="91.3" transform="rotate(-90 108.4 91.3)">34</text>
<text x="7" y="100.3">B</text>
<text x="89.3" y="98.7" transform="rotate(-90 89.3 98.7)">4</text>
<text x="90.6" y="98.7" transform="rotate(-90 90.6 98.7)">3</text>
<text x="91.9" y="98.7" transform="rotate(-90 91.9 98.7)">2</text>
<text x="93.2" y="98.7" transform="rotate(-90 93.2 98.7)">1</text>
<text x="201.7" y="100.3">B</text>
<text x="97.1" y="106.6" transform="rotate(-90 97.1 106.6)">4</text>
<text x="98.5" y="106.6" transform="rotate(-90 98.5 106.6)">3</text>
<text x="99.8" y="106.6" transform="rotate(-90 99.8 106.6)">2</text>
<text x="101.1" y="106.6" transform="rotate(-90 101.1 106.6)">1</text>
<text x="132.2" y="113.5">3</text>
<text x="132.2" y="112.2">4</text>
<text x="132.2" y="110.9">5</text>
<text x="147.5" y="110.3">1</text>
<text x="147.5" y="111.6">2</text>
<text x="150.9" y="110.9">EN</text>
<text x="150.9" y="112.2">IN</text>
<text x="154.4" y="112.4" transform="rotate(-90 154.4 112.4)">GND</text>
<text x="159.6" y="112.4" transform="rotate(-90 159.6 112.4)">ADJ</text>
<text x="160.3" y="110.9">OUT</text>
<text x="165.3" y="110.3">4</text>
<text x="189.7" y="110.9">1</text>
<text x="132.2" y="116.2">1</text>
<text x="132.2" y="114.9">2</text>
<text x="153.7" y="115.7" transform="rotate(-90 153.7 115.7)">3</text>
<text x="159" y="115.7" transform="rotate(-90 159 115.7)">5</text>
<text x="7" y="131.5">A</text>
<text x="201.7" y="131.5">A</text>
<text x="155.4" y="137.9">Size</text>
<text x="155.4" y="134">Title</text>
<text x="162" y="137.9">Number</text>
<text x="188.3" y="137.9">Revision</text>
<text x="155.4" y="141.9">Date:</text>
<text x="155.4" y="143.2">File:</text>
<text x="156" y="139.9">B</text>
<text x="161.3" y="141.9">12-May-2015</text>
<text x="161.3" y="143.2">F:\TB\pcbv2.0\SIM808\MyDesign.ddb</text>
<text x="181.7" y="143.2">Drawn By:</text>
<text x="181.7" y="141.9">Sheet</text>
<text x="185.5" y="141.9">of</text>
<text x="22.3" y="145.2">1</text>
<text x="55.1" y="145.2">2</text>
<text x="88" y="145.2">3</text>
<text x="120.9" y="145.2">4</text>
<text x="153.8" y="145.2">5</text>
<text x="186.7" y="145.2">6</text>
</g>
<g font-size="1.2" fill="#000080">
<text x="87.7" y="45.7">J3</text>
<text x="87.7" y="47">CON3</text>
<text x="104.8" y="45.7">J10</text>
<text x="104.8" y="47">CON3</text>
<text x="55.3" y="53.5">R25</text>
<text x="123" y="53.5">D2</text>
<text x="55.3" y="54.8">4.7K</text>
<text x="123" y="54.8">LED D5</text>
<text x="125.7" y="55.8">LED</text>
<text x="67.9" y="62.7">C22</text>
<text x="67.9" y="64">470UF C5</text>
<text x="71.9" y="65.3">0.1UF</text>
<text x="112.6" y="60.2">J7</text>
<text x="122.4" y="60.1">R6</text>
<text x="122.4" y="61.4">RES2</text>
<text x="125" y="61.4">R7</text>
<text x="125" y="62.7">1K</text>
<text x="161.3" y="62.6">C35</text>
<text x="161.3" y="63.8">100nF</text>
<text x="170.5" y="62.8">J8</text>
<text x="121.7" y="70.9">D1</text>
<text x="123" y="70.5">LED</text>
<text x="137.5" y="70.7">C1</text>
<text x="154.6" y="68.9">R15</text>
<text x="154.6" y="71.1">22R</text>
<text x="154.6" y="67.6">R11</text>
<text x="154.6" y="69.8">22R</text>
<text x="52.7" y="75.9">R2</text>
<text x="52.7" y="77.2">RES2</text>
<text x="56" y="77.5">Q1</text>
<text x="56" y="76.2">MOSFET P</text>
<text x="63.2" y="75.9">R3</text>
<text x="63.2" y="77.2">RES2</text>
<text x="121.7" y="76.8">R4RES2</text>
<text x="133.7" y="73.4">J9</text>
<text x="133.7" y="74.7">CON2</text>
<text x="137.5" y="72.1">33PF</text>
<text x="145.5" y="73.2">C2</text>
<text x="145.5" y="74.6">33PF</text>
<text x="154.6" y="76.8">R18</text>
<text x="158.5" y="76.5">22R</text>
<text x="170.5" y="72.1">SIM-F</text>
<text x="67.9" y="81.3">J2</text>
<text x="127.1" y="81.3">J5</text>
<text x="154.7" y="81">C4</text>
<text x="154.7" y="82.2">22pF</text>
<text x="170.5" y="80">R5</text>
<text x="52.7" y="86.4">R8</text>
<text x="52.7" y="87.7">RES2</text>
<text x="63.2" y="86.4">R9</text>
<text x="63.2" y="87.7">RES2</text>
<text x="67.9" y="85.2">CON1</text>
<text x="73.7" y="85.1">R16</text>
<text x="73.7" y="86.4">10K</text>
<text x="74.5" y="87.7">C6</text>
<text x="74.5" y="89.1">0.1UF</text>
<text x="81.1" y="87.7">C3</text>
<text x="81.1" y="89.1">ELECTRO1</text>
<text x="112.6" y="89.2">SIM808</text>
<text x="119.8" y="86.4">R10</text>
<text x="119.8" y="87.7">68NH</text>
<text x="127.1" y="87.9">CON3</text>
<text x="170.5" y="89.2">SMF05C</text>
<text x="56" y="92">Q3</text>
<text x="56" y="93.3">MOSFET P</text>
<text x="119.8" y="93">R12</text>
<text x="119.8" y="94.3">22R</text>
<text x="87.7" y="101.1">J10</text>
<text x="94.1" y="101.1">C12</text>
<text x="87.7" y="102.4">CON4</text>
<text x="94.1" y="105">104</text>
<text x="150.1" y="107.6">S1</text>
<text x="188.9" y="105">J11</text>
<text x="188.9" y="106.3">CON1</text>
<text x="95.5" y="109">J12</text>
<text x="95.5" y="110.3">CON4</text>
<text x="131.1" y="109">J4</text>
<text x="150.1" y="109">MIC29302BU</text>
<text x="172.4" y="114">R13</text>
<text x="131.1" y="118.2">CON5</text>
<text x="147.5" y="114.1">C7</text>
<text x="147.5" y="115.4">104</text>
<text x="160.5" y="119">R12</text>
<text x="172.4" y="115.2">100K</text>
<text x="175.6" y="114.1">R14</text>
<text x="175.6" y="115.4">470</text>
<text x="177.7" y="116.7">220UF/16V</text>
<text x="180.4" y="114.1">C8</text>
<text x="183" y="116.7">100nF</text>
<text x="184.3" y="114.1">C9</text>
<text x="187.5" y="114.1">D3</text>
<text x="187.5" y="115.4">TUNNEL</text>
<text x="153.3" y="124.8">C14</text>
<text x="160.5" y="121.3">43K</text>
<text x="153.3" y="128.7">104</text>
</g>
<g font-size="1.2" fill="#bf0000">
<text x="50.8" y="51">POWKEY</text>
<text x="75.8" y="72.1">POWKEY 8</text>
<text x="46.9" y="80">SIM_TXD</text>
<text x="46.9" y="90.5">SIM_RXD</text>
<text x="136.3" y="111.6">SIM_TXD</text>
<text x="136.3" y="114.2">SIM_RXD</text>
</g>
<g font-size="1.2" fill="#800000">
<text x="61.5" y="58.2">VCC_4</text>
<text x="46.9" y="83.9">V_MCU</text>
<text x="74.5" y="82.6">RST</text>
<text x="36.4" y="85.2">V_MCU</text>
<text x="39.9" y="90.5">VCC_5</text>
<text x="71.4" y="93.1">VCC_4</text>
<text x="141.2" y="109">VCC_5</text>
</g>
<g font-size="1.2" fill="#00bf00">
<text x="145.5" y="65.5">SIMVCC</text>
<text x="146.8" y="69.4">SIMCLK</text>
<text x="146.8" y="68.1">SIMRST</text>
<text x="146.8" y="77.3">SIMDATA</text>
<text x="101.8" y="96.1" transform="rotate(-90 101.8 96.1)">SIMVCC29</text>
<text x="103.1" y="96.1" transform="rotate(-90 103.1 96.1)">SIMDATA</text>
<text x="104.4" y="96.1" transform="rotate(-90 104.4 96.1)">SIMCLK 31</text>
<text x="105.7" y="96.1" transform="rotate(-90 105.7 96.1)">SIMRST 32</text>
</g>
<g font-size="1.2" fill="#f00">
<text x="73.3" y="68.8">VCC_4</text>
<text x="117.5" y="99.7">VCC_4</text>
<text x="184.6" y="109">VCC_4</text>
<text x="145.7" y="126.8">VCC_4</text>
</g>
<g font-size="1.2" fill="#00f">
<text x="75.8" y="70.7">VDD_EXT7</text>
<text x="56.1" y="73.4">VDD_EXT</text>
<text x="56.1" y="83.9">VDD_EXT</text>
<text x="29.7" y="87.9">VDD_EXT</text>
</g>
</svg>
